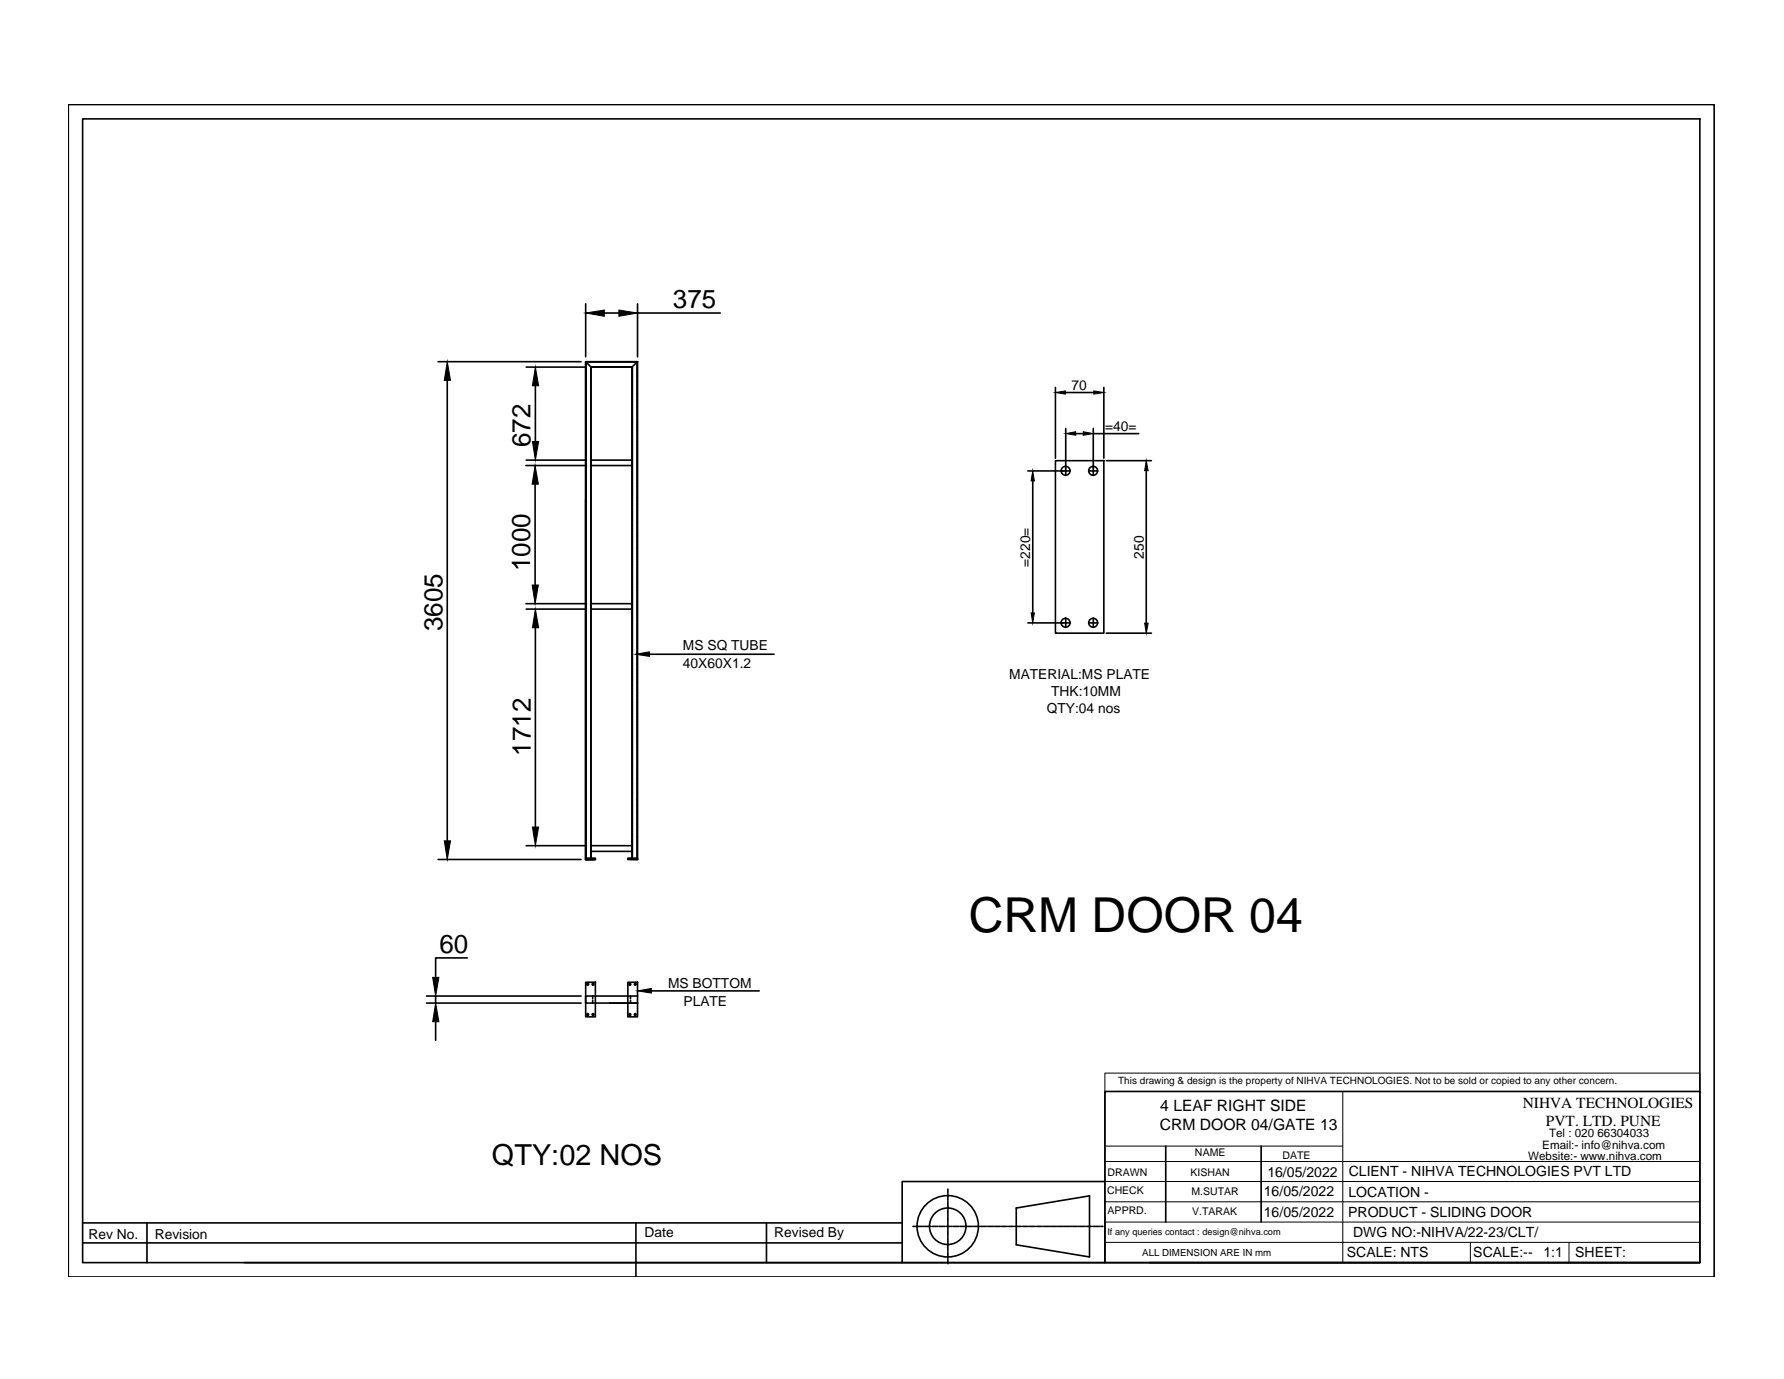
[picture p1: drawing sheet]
<svg xmlns="http://www.w3.org/2000/svg" width="279mm" height="216mm" viewBox="0 0 279 216" stroke-linecap="round" stroke-linejoin="round" font-family="sans-serif">
<!-- layer: 0 -->
<g fill="none" stroke="#000" stroke-width=".25">
<path d="M10.7 16.4h257.8v183.5h-257.8zM12.9 18.6h253.3v179.1h-253.3zM68.6 56.6h22.4M70 59.5v72.1M82.4 57.5h9.4M91.7 47.6v8.3M91.8 56.8v.2M91.8 57.1v.2M91.8 57.3v.2M91.8 57.6v.2M91.8 57.8v.2M91.8 58.1v.1"/>
<path d="M91.8 58.3v.2M91.8 58.6v.1M91.8 58.8v.2M91.8 59v.2M91.8 59.3v.2M91.8 59.5v.2M91.8 59.8v.1M91.9 56.7l-.1 .1M92 56.7h.1M92.2 56.7h.2M92.4 56.7h.2M92.5 57.6v.2"/>
<path d="M92.5 57.9v.1M92.5 58.1v.1M92.5 58.3v.2M92.5 58.6v.1M92.5 58.8v.2M92.5 59.1v.1M92.5 59.3v.2M92.5 59.5v.2M92.5 59.8v.2M92.6 57.5l-.9-.9v78h1.5h-1.5h1.1M92.6 57.5h6.4M92.6 57.5v76.9"/>
<path d="M92.7 56.7h.2M92.7 57.4l-.2 .1M92.8 57.4h.1M92.9 56.7h.2M93 57.4h.2M93.2 56.7h.1M93.2 57.4h.2M93.4 56.7h.2M93.5 57.4h.2M93.7 56.7h.1M93.8 57.4h.1M93.9 56.7h.2"/>
<path d="M94 57.4h.1M94.1 56.7h.2M94.2 57.4h.2M94.4 56.7h.2M94.5 57.4h.1M94.6 56.7h.2M94.6 49h2.3M94.7 57.4h.2M94.9 56.7h.1M95 57.4h.1M95.1 56.7h.2M95.2 57.4h.2"/>
<path d="M95.4 56.7h.1M95.4 57.4h.2M95.6 56.7h.2M95.7 57.4h.2M95.9 56.7h.1M96 57.4h.1M96.1 56.7h.2M96.2 57.4h.1M96.3 56.7h.2M96.4 57.4h.2M96.6 56.7h.2M96.7 57.4h.1"/>
<path d="M96.8 56.7h.2M96.9 57.4h.2M97.1 56.7h.1M97.1 57.4h.2M97.3 56.7h.2M97.4 57.4h.2M97.6 56.7h.1M97.6 57.4h.2M97.8 56.7h.1M97.9 57.4h.1M98 56.7h.2M98.1 57.4h.2"/>
<path d="M98.3 56.7h.2M98.4 57.4h.1M98.5 56.7h.2M98.6 57.4h.2M98.8 56.7h.1M98.9 57.4l.1 .1M99 57.5v76.9M99 56.7h.2M99 57.6v.2M99 57.9v.1M99 58.1v.1M99 58.3v.2"/>
<path d="M99 58.6v.1M99 58.8v.2M99 59.1v.1M99 59.3v.2M99 59.5v.2M99 59.8v.2M99.3 56.7h.1M99.5 56.7h.2M99.8 56.8v.2M99.8 57.1v.2M99.8 57.3v.2M99.8 57.6v.2"/>
<path d="M99.8 57.8v.2M99.8 58.1v.1M99.8 58.3v.2M99.8 58.6v.1M99.8 58.8v.2M99.8 59v.2M99.8 59.3v.2M99.8 59.5v.2M99.8 59.8v.1M99.9 56.6h-8.2v78M99.9 56.7l-.1 .1M99.9 47.6v8.3"/>
<path d="M99.9 56.6v78h-1.2M99.9 49h12.9M99.9 56.6l-.9 .9M82.4 72.9h9.4M82.4 72h9.4M83.8 75.8v15.8M83.8 60.4v8.7M91.7 78.2v56.4M91.8 60v.2M91.8 60.3v.1M91.8 60.5v.2M91.8 60.7v.2"/>
<path d="M91.8 61v.2M91.8 61.2v.2M91.8 61.5v.2M91.8 61.7v.2M91.8 62v.1M91.8 62.2v.2M91.8 62.5v.1M91.8 62.7v.2M91.8 62.9v.2M91.8 63.2v.2M91.8 63.4v.2M91.8 63.7v.1"/>
<path d="M91.8 63.9v.2M91.8 64.2v.1M91.8 64.4v.1M91.8 64.6v.2M91.8 64.9v.2M91.8 65.1v.2M91.8 65.4v.1M91.8 65.6v.2M91.8 65.9v.1M91.8 66.1v.2M91.8 66.4v.1M91.8 66.6v.1"/>
<path d="M91.8 66.8v.2M91.8 67.1v.2M91.8 67.3v.2M91.8 67.5v.2M91.8 67.8v.2M91.8 68.1v.1M91.8 68.3v.1M91.8 68.5v.2M91.8 68.8v.1M91.8 69v.2M91.8 69.3v.1M91.8 69.5v.2"/>
<path d="M91.8 69.8v.1M91.8 70v.2M91.8 70.3v.1M91.8 70.5v.1M91.8 70.7v.2M91.8 71v.1M91.8 71.2v.2M91.8 71.4v.2M91.8 71.7v.2M91.8 72v.1M91.8 72.2v.1M91.8 72.4v.2"/>
<path d="M91.8 72.7v.1M91.8 72.9v.2M91.8 73.2v.1M91.8 73.4v.2M91.8 73.6v.2M91.8 73.9v.2M91.8 74.2v.1M91.8 74.4v.1M91.8 74.6v.2M91.8 74.9v.1M91.8 75.1v.2M91.8 75.3v.2"/>
<path d="M91.8 75.6v.2M91.8 75.8v.2M91.8 76.1v.1M91.8 76.3v.2M91.8 76.6v.1M91.8 76.8v.2M91.8 77.1v.1M91.8 77.3v.2M91.8 77.5v.2M91.8 77.8v.2M91.8 78v.2M91.8 78.3v.1"/>
<path d="M91.8 78.5v.2M91.8 78.8v.1M91.8 79v.1M91.8 79.2v.2M91.8 79.5v.2M91.8 79.7v.2M91.8 80v.1M92.5 60.1v.1M92.5 60.3v.1M92.5 60.5v.2M92.5 60.8v.1M92.5 61v.2"/>
<path d="M92.5 61.2v.2M92.5 61.5v.2M92.5 61.8v.1M92.5 62v.1M92.5 62.2v.2M92.5 62.5v.1M92.5 62.7v.2M92.5 63v.1M92.5 63.2v.2M92.5 63.4v.2M92.5 63.7v.2M92.5 64v.1"/>
<path d="M92.5 64.2v.1M92.5 64.4v.2M92.5 64.7v.1M92.5 64.9v.2M92.5 65.1v.2M92.5 65.4v.2M92.5 65.6v.2M92.5 65.9v.1M92.5 66.1v.2M92.5 66.4v.1M92.5 66.6v.2M92.5 66.9v.1"/>
<path d="M92.5 67.1v.2M92.5 67.3v.2M92.5 67.6v.2M92.5 67.8v.2M92.5 68.1v.1M92.5 68.3v.2M92.5 68.6v.1M92.5 68.8v.1M92.5 69v.2M92.5 69.3v.2M92.5 69.5v.2M92.5 69.8v.1"/>
<path d="M92.5 70v.2M92.5 70.3v.1M92.5 70.5v.2M92.5 70.7v.2M92.5 71v.1M92.5 71.2v.2M92.5 71.5v.2M92.5 71.7v.2M92.5 72v.1M92.5 72.2v.2M92.5 72.5v.1M92.5 72.7v.1"/>
<path d="M92.5 72.9v.2M92.5 73.2v.1M92.5 73.4v.2M92.5 73.6v.2M92.5 73.9v.2M92.5 74.2v.1M92.5 74.4v.2M92.5 74.6v.2M92.5 74.9v.1M92.5 75.1v.2M92.5 75.4v.2M92.5 75.6v.2"/>
<path d="M92.5 75.8v.2M92.5 76.1v.2M92.5 76.4v.1M92.5 76.6v.1M92.5 76.8v.2M92.5 77.1v.1M92.5 77.3v.2M92.5 77.5v.2M92.5 77.8v.2M92.5 78v.2M92.5 78.3v.1M92.5 78.5v.2"/>
<path d="M92.5 78.8v.1M92.5 79v.2M92.5 79.3v.1M92.5 79.5v.2M92.5 79.7v.2M92.5 80v.2M92.6 72.9h6.4M92.6 72h6.4M99 60.1v.1M99 60.3v.1M99 60.5v.2M99 60.8v.1"/>
<path d="M99 61v.2M99 61.2v.2M99 61.5v.2M99 61.8v.1M99 62v.1M99 62.2v.2M99 62.5v.1M99 62.7v.2M99 63v.1M99 63.2v.2M99 63.4v.2M99 63.7v.2"/>
<path d="M99 64v.1M99 64.2v.1M99 64.4v.2M99 64.7v.1M99 64.9v.2M99 65.1v.2M99 65.4v.2M99 65.6v.2M99 65.9v.1M99 66.1v.2M99 66.4v.1M99 66.6v.2"/>
<path d="M99 66.9v.1M99 67.1v.2M99 67.3v.2M99 67.6v.2M99 67.8v.2M99 68.1v.1M99 68.3v.2M99 68.6v.1M99 68.8v.1M99 69v.2M99 69.3v.2M99 69.5v.2"/>
<path d="M99 69.8v.1M99 70v.2M99 70.3v.1M99 70.5v.2M99 70.7v.2M99 71v.1M99 71.2v.2M99 71.5v.2M99 71.7v.2M99 72v.1M99 72.2v.2M99 72.5v.1"/>
<path d="M99 72.7v.1M99 72.9v.2M99 73.2v.1M99 73.4v.2M99 73.6v.2M99 73.9v.2M99 74.2v.1M99 74.4v.2M99 74.6v.2M99 74.9v.1M99 75.1v.2M99 75.4v.2"/>
<path d="M99 75.6v.2M99 75.8v.2M99 76.1v.2M99 76.4v.1M99 76.6v.1M99 76.8v.2M99 77.1v.1M99 77.3v.2M99 77.5v.2M99 77.8v.2M99 78v.2M99 78.3v.1"/>
<path d="M99 78.5v.2M99 78.8v.1M99 79v.2M99 79.3v.1M99 79.5v.2M99 79.7v.2M99 80v.2M99.8 60v.2M99.8 60.3v.1M99.8 60.5v.2M99.8 60.7v.2M99.8 61v.2"/>
<path d="M99.8 61.2v.2M99.8 61.5v.2M99.8 61.7v.2M99.8 62v.1M99.8 62.2v.2M99.8 62.5v.1M99.8 62.7v.2M99.8 62.9v.2M99.8 63.2v.2M99.8 63.4v.2M99.8 63.7v.1M99.8 63.9v.2"/>
<path d="M99.8 64.2v.1M99.8 64.4v.1M99.8 64.6v.2M99.8 64.9v.2M99.8 65.1v.2M99.8 65.4v.1M99.8 65.6v.2M99.8 65.9v.1M99.8 66.1v.2M99.8 66.4v.1M99.8 66.6v.1M99.8 66.8v.2"/>
<path d="M99.8 67.1v.2M99.8 67.3v.2M99.8 67.5v.2M99.8 67.8v.2M99.8 68.1v.1M99.8 68.3v.1M99.8 68.5v.2M99.8 68.8v.1M99.8 69v.2M99.8 69.3v.1M99.8 69.5v.2M99.8 69.8v.1"/>
<path d="M99.8 70v.2M99.8 70.3v.1M99.8 70.5v.1M99.8 70.7v.2M99.8 71v.1M99.8 71.2v.2M99.8 71.4v.2M99.8 71.7v.2M99.8 72v.1M99.8 72.2v.1M99.8 72.4v.2M99.8 72.7v.1"/>
<path d="M99.8 72.9v.2M99.8 73.2v.1M99.8 73.4v.2M99.8 73.6v.2M99.8 73.9v.2M99.8 74.2v.1M99.8 74.4v.1M99.8 74.6v.2M99.8 74.9v.1M99.8 75.1v.2M99.8 75.3v.2M99.8 75.6v.2"/>
<path d="M99.8 75.8v.2M99.8 76.1v.1M99.8 76.3v.2M99.8 76.6v.1M99.8 76.8v.2M99.8 77.1v.1M99.8 77.3v.2M99.8 77.5v.2M99.8 77.8v.2M99.8 78v.2M99.8 78.3v.1M99.8 78.5v.2"/>
<path d="M99.8 78.8v.1M99.8 79v.1M99.8 79.2v.2M99.8 79.5v.2M99.8 79.7v.2M99.8 80v.1M161 73.7h5.8M161.7 75.3v20.7M165.3 72.1h7.6v27h-7.6zM165.3 60.6v11.1M166.8 73.7h.2M166.9 61.5h4.4"/>
<path d="M166.9 67.1v6.5M166.9 73.6v.2M166.9 73.9v.6M167 73.7h.6M168.5 67.9h1.2M170.5 73.7h.6M171.2 73.7h.1M171.2 67.1v6.5M171.2 73.6v.2M171.2 73.9v.6M171.2 67.9h7.1M171.4 73.7h.5"/>
<path d="M172.9 60.6v11.1M173.3 72.1h7M179.5 73.7v23.9M82.4 94.5h9.4M82.4 95.4h9.4M83.8 98.3v31.2M91.8 80.2v.2M91.8 80.5v.1M91.8 80.7v.2M91.8 80.9v.2M91.8 81.2v.2M91.8 81.4v.2"/>
<path d="M91.8 81.7v.2M91.8 81.9v.2M91.8 82.2v.1M91.8 82.4v.2M91.8 82.7v.1M91.8 82.9v.1M91.8 83.1v.2M91.8 83.4v.2M91.8 83.6v.2M91.8 83.8v.2M91.8 84.1v.2M91.8 84.4v.1"/>
<path d="M91.8 84.6v.2M91.8 84.8v.2M91.8 85.1v.1M91.8 85.3v.2M91.8 85.6v.2M91.8 85.8v.2M91.8 86v.2M91.8 86.3v.2M91.8 86.6v.1M91.8 86.8v.1M91.8 87v.2M91.8 87.3v.1"/>
<path d="M91.8 87.5v.2M91.8 87.7v.2M91.8 88v.2M91.8 88.3v.1M91.8 88.5v.1M91.8 88.7v.2M91.8 89v.1M91.8 89.2v.2M91.8 89.5v.1M91.8 89.7v.2M91.8 89.9v.2M91.8 90.2v.2"/>
<path d="M91.8 90.5v.1M91.8 90.7v.1M91.8 90.9v.2M91.8 91.2v.1M91.8 91.4v.2M91.8 91.6v.2M91.8 91.9v.2M91.8 92.1v.2M91.8 92.4v.1M91.8 92.6v.2M91.8 92.9v.1M91.8 93.1v.2"/>
<path d="M91.8 93.4v.1M91.8 93.6v.2M91.8 93.8v.2M91.8 94.1v.2M91.8 94.3v.2M91.8 94.6v.1M91.8 94.8v.2M91.8 95.1v.1M91.8 95.3v.1M91.8 95.5v.2M91.8 95.8v.2M91.8 96v.2"/>
<path d="M91.8 96.3v.1M91.8 96.5v.2M91.8 96.8v.1M91.8 97v.2M91.8 97.3v.1M91.8 97.5v.1M91.8 97.7v.2M91.8 98v.2M91.8 98.2v.2M91.8 98.5v.1M91.8 98.7v.2M91.8 99v.1"/>
<path d="M91.8 99.2v.1M91.8 99.4v.2M91.8 99.7v.2M91.8 99.9v.2M92.5 80.2v.2M92.5 80.5v.1M92.5 80.7v.2M92.5 81v.1M92.5 81.2v.2M92.5 81.4v.2M92.5 81.7v.2M92.5 81.9v.2"/>
<path d="M92.5 82.2v.1M92.5 82.4v.2M92.5 82.7v.1M92.5 82.9v.2M92.5 83.2v.1M92.5 83.4v.2M92.5 83.6v.2M92.5 83.9v.2M92.5 84.1v.2M92.5 84.4v.1M92.5 84.6v.2M92.5 84.9v.1"/>
<path d="M92.5 85.1v.1M92.5 85.3v.2M92.5 85.6v.2M92.5 85.8v.2M92.5 86.1v.1M92.5 86.3v.2M92.5 86.6v.1M92.5 86.8v.2M92.5 87.1v.1M92.5 87.3v.1M92.5 87.5v.2M92.5 87.8v.2"/>
<path d="M92.5 88v.2M92.5 88.3v.1M92.5 88.5v.2M92.5 88.8v.1M92.5 89v.1M92.5 89.2v.2M92.5 89.5v.1M92.5 89.7v.2M92.5 90v.1M92.5 90.2v.2M92.5 90.5v.1M92.5 90.7v.2"/>
<path d="M92.5 91v.1M92.5 91.2v.1M92.5 91.4v.2M92.5 91.7v.1M92.5 91.9v.2M92.5 92.1v.2M92.5 92.4v.2M92.5 92.7v.1M92.5 92.9v.1M92.5 93.1v.2M92.5 93.4v.1M92.5 93.6v.2"/>
<path d="M92.5 93.8v.2M92.5 94.1v.2M92.5 94.3v.2M92.5 94.6v.2M92.5 94.8v.2M92.5 95.1v.1M92.5 95.3v.2M92.5 95.6v.1M92.5 95.8v.2M92.5 96v.2M92.5 96.3v.2M92.5 96.5v.2"/>
<path d="M92.5 96.8v.1M92.5 97v.2M92.5 97.3v.1M92.5 97.5v.2M92.5 97.7v.2M92.5 98v.2M92.5 98.2v.2M92.5 98.5v.2M92.5 98.7v.2M92.5 99v.1M92.5 99.2v.2M92.5 99.5v.1"/>
<path d="M92.5 99.7v.2M92.5 99.9v.2M92.6 95.4h6.4M92.6 94.5h6.4M99 80.2v.2M99 80.5v.1M99 80.7v.2M99 81v.1M99 81.2v.2M99 81.4v.2M99 81.7v.2M99 81.9v.2"/>
<path d="M99 82.2v.1M99 82.4v.2M99 82.7v.1M99 82.9v.2M99 83.2v.1M99 83.4v.2M99 83.6v.2M99 83.9v.2M99 84.1v.2M99 84.4v.1M99 84.6v.2M99 84.9v.1"/>
<path d="M99 85.1v.1M99 85.3v.2M99 85.6v.2M99 85.8v.2M99 86.1v.1M99 86.3v.2M99 86.6v.1M99 86.8v.2M99 87.1v.1M99 87.3v.1M99 87.5v.2M99 87.8v.2"/>
<path d="M99 88v.2M99 88.3v.1M99 88.5v.2M99 88.8v.1M99 89v.1M99 89.2v.2M99 89.5v.1M99 89.7v.2M99 90v.1M99 90.2v.2M99 90.5v.1M99 90.7v.2"/>
<path d="M99 91v.1M99 91.2v.1M99 91.4v.2M99 91.7v.1M99 91.9v.2M99 92.1v.2M99 92.4v.2M99 92.7v.1M99 92.9v.1M99 93.1v.2M99 93.4v.1M99 93.6v.2"/>
<path d="M99 93.8v.2M99 94.1v.2M99 94.3v.2M99 94.6v.2M99 94.8v.2M99 95.1v.1M99 95.3v.2M99 95.6v.1M99 95.8v.2M99 96v.2M99 96.3v.2M99 96.5v.2"/>
<path d="M99 96.8v.1M99 97v.2M99 97.3v.1M99 97.5v.2M99 97.7v.2M99 98v.2M99 98.2v.2M99 98.5v.2M99 98.7v.2M99 99v.1M99 99.2v.2M99 99.5v.1"/>
<path d="M99 99.7v.2M99 99.9v.2M99.8 80.2v.2M99.8 80.5v.1M99.8 80.7v.2M99.8 80.9v.2M99.8 81.2v.2M99.8 81.4v.2M99.8 81.7v.2M99.8 81.9v.2M99.8 82.2v.1M99.8 82.4v.2"/>
<path d="M99.8 82.7v.1M99.8 82.9v.1M99.8 83.1v.2M99.8 83.4v.2M99.8 83.6v.2M99.8 83.8v.2M99.8 84.1v.2M99.8 84.4v.1M99.8 84.6v.2M99.8 84.8v.2M99.8 85.1v.1M99.8 85.3v.2"/>
<path d="M99.8 85.6v.2M99.8 85.8v.2M99.8 86v.2M99.8 86.3v.2M99.8 86.6v.1M99.8 86.8v.1M99.8 87v.2M99.8 87.3v.1M99.8 87.5v.2M99.8 87.7v.2M99.8 88v.2M99.8 88.3v.1"/>
<path d="M99.8 88.5v.1M99.8 88.7v.2M99.8 89v.1M99.8 89.2v.2M99.8 89.5v.1M99.8 89.7v.2M99.8 89.9v.2M99.8 90.2v.2M99.8 90.5v.1M99.8 90.7v.1M99.8 90.9v.2M99.8 91.2v.1"/>
<path d="M99.8 91.4v.2M99.8 91.6v.2M99.8 91.9v.2M99.8 92.1v.2M99.8 92.4v.1M99.8 92.6v.2M99.8 92.9v.1M99.8 93.1v.2M99.8 93.4v.1M99.8 93.6v.2M99.8 93.8v.2M99.8 94.1v.2"/>
<path d="M99.8 94.3v.2M99.8 94.6v.1M99.8 94.8v.2M99.8 95.1v.1M99.8 95.3v.1M99.8 95.5v.2M99.8 95.8v.2M99.8 96v.2M99.8 96.3v.1M99.8 96.5v.2M99.8 96.8v.1M99.8 97v.2"/>
<path d="M99.8 97.3v.1M99.8 97.5v.1M99.8 97.7v.2M99.8 98v.2M99.8 98.2v.2M99.8 98.5v.1M99.8 98.7v.2M99.8 99v.1M99.8 99.2v.1M99.8 99.4v.2M99.8 99.7v.2M99.8 99.9v.2"/>
<path d="M161 97.5h5.8M166.8 97.5h.2M166.9 96.8v.6M166.9 97.4v.2M166.9 97.6v.6M167 97.5h.6M170.5 97.5h.6M171.2 97.5h.1M171.2 96.8v.6M171.2 97.4v.2M171.2 97.6v.6M171.4 97.5h.5"/>
<path d="M173.3 99.1h7M91.8 100.2v.1M91.8 100.4v.2M91.8 100.7v.1M91.8 100.9v.2M91.8 101.2v.1M91.8 101.4v.1M91.8 101.6v.2M91.8 101.9v.2M91.8 102.1v.2M91.8 102.3v.2M91.8 102.6v.2"/>
<path d="M91.8 102.9v.1M91.8 103.1v.1M91.8 103.3v.2M91.8 103.6v.1M91.8 103.8v.2M91.8 104v.2M91.8 104.3v.2M91.8 104.5v.2M91.8 104.8v.2M91.8 105v.2M91.8 105.3v.1M91.8 105.5v.2"/>
<path d="M91.8 105.8v.1M91.8 106v.2M91.8 106.2v.2M91.8 106.5v.2M91.8 106.8v.1M91.8 107v.1M91.8 107.2v.2M91.8 107.5v.1M91.8 107.7v.2M91.8 107.9v.2M91.8 108.2v.2M91.8 108.4v.2"/>
<path d="M91.8 108.7v.2M91.8 108.9v.2M91.8 109.2v.1M91.8 109.4v.2M91.8 109.7v.1M91.8 109.9v.2M91.8 110.1v.2M91.8 110.4v.2M91.8 110.6v.2M91.8 110.9v.1M91.8 111.1v.2M91.8 111.4v.1"/>
<path d="M91.8 111.6v.1M91.8 111.8v.2M91.8 112.1v.2M91.8 112.3v.2M91.8 112.6v.1M91.8 112.8v.2M91.8 113.1v.1M91.8 113.3v.2M91.8 113.6v.1M91.8 113.8v.1M91.8 114v.2M91.8 114.3v.2"/>
<path d="M91.8 114.5v.2M91.8 114.8v.1M91.8 115v.2M91.8 115.3v.1M91.8 115.5v.1M91.8 115.7v.2M91.8 116v.1M91.8 116.2v.2M91.8 116.5v.1M91.8 116.7v.2M91.8 117v.1M91.8 117.2v.2"/>
<path d="M91.8 117.5v.1M91.8 117.7v.1M91.8 117.9v.2M91.8 118.2v.1M91.8 118.4v.2M91.8 118.6v.2M91.8 118.9v.2M91.8 119.2v.1M91.8 119.4v.1M91.8 119.6v.2M91.8 119.9v.1M92.5 100.2v.2"/>
<path d="M92.5 100.4v.2M92.5 100.7v.1M92.5 100.9v.2M92.5 101.2v.1M92.5 101.4v.1M92.5 101.6v.2M92.5 101.9v.2M92.5 102.1v.2M92.5 102.4v.1M92.5 102.6v.2M92.5 102.9v.1M92.5 103.1v.2"/>
<path d="M92.5 103.4v.1M92.5 103.6v.1M92.5 103.8v.2M92.5 104.1v.2M92.5 104.3v.2M92.5 104.5v.2M92.5 104.8v.2M92.5 105.1v.1M92.5 105.3v.1M92.5 105.5v.2M92.5 105.8v.1M92.5 106v.2"/>
<path d="M92.5 106.3v.1M92.5 106.5v.2M92.5 106.8v.1M92.5 107v.2M92.5 107.3v.1M92.5 107.5v.1M92.5 107.7v.2M92.5 108v.1M92.5 108.2v.2M92.5 108.4v.2M92.5 108.7v.2M92.5 109v.1"/>
<path d="M92.5 109.2v.1M92.5 109.4v.2M92.5 109.7v.1M92.5 109.9v.2M92.5 110.2v.1M92.5 110.4v.2M92.5 110.6v.2M92.5 110.9v.2M92.5 111.2v.1M92.5 111.4v.1M92.5 111.6v.2M92.5 111.9v.1"/>
<path d="M92.5 112.1v.2M92.5 112.3v.2M92.5 112.6v.2M92.5 112.8v.2M92.5 113.1v.1M92.5 113.3v.2M92.5 113.6v.1M92.5 113.8v.2M92.5 114v.2M92.5 114.3v.2M92.5 114.5v.2M92.5 114.8v.2"/>
<path d="M92.5 115v.2M92.5 115.3v.1M92.5 115.5v.2M92.5 115.8v.1M92.5 116v.1M92.5 116.2v.2M92.5 116.5v.2M92.5 116.7v.2M92.5 117v.1M92.5 117.2v.2M92.5 117.5v.1M92.5 117.7v.2"/>
<path d="M92.5 117.9v.2M92.5 118.2v.1M92.5 118.4v.2M92.5 118.7v.2M92.5 118.9v.2M92.5 119.2v.1M92.5 119.4v.2M92.5 119.7v.1M92.5 119.9v.1M99 100.2v.2M99 100.4v.2M99 100.7v.1"/>
<path d="M99 100.9v.2M99 101.2v.1M99 101.4v.1M99 101.6v.2M99 101.9v.2M99 102.1v.2M99 102.4v.1M99 102.6v.2M99 102.9v.1M99 103.1v.2M99 103.4v.1M99 103.6v.1"/>
<path d="M99 103.8v.2M99 104.1v.2M99 104.3v.2M99 104.5v.2M99 104.8v.2M99 105.1v.1M99 105.3v.1M99 105.5v.2M99 105.8v.1M99 106v.2M99 106.3v.1M99 106.5v.2"/>
<path d="M99 106.8v.1M99 107v.2M99 107.3v.1M99 107.5v.1M99 107.7v.2M99 108v.1M99 108.2v.2M99 108.4v.2M99 108.7v.2M99 109v.1M99 109.2v.1M99 109.4v.2"/>
<path d="M99 109.7v.1M99 109.9v.2M99 110.2v.1M99 110.4v.2M99 110.6v.2M99 110.9v.2M99 111.2v.1M99 111.4v.1M99 111.6v.2M99 111.9v.1M99 112.1v.2M99 112.3v.2"/>
<path d="M99 112.6v.2M99 112.8v.2M99 113.1v.1M99 113.3v.2M99 113.6v.1M99 113.8v.2M99 114v.2M99 114.3v.2M99 114.5v.2M99 114.8v.2M99 115v.2M99 115.3v.1"/>
<path d="M99 115.5v.2M99 115.8v.1M99 116v.1M99 116.2v.2M99 116.5v.2M99 116.7v.2M99 117v.1M99 117.2v.2M99 117.5v.1M99 117.7v.2M99 117.9v.2M99 118.2v.1"/>
<path d="M99 118.4v.2M99 118.7v.2M99 118.9v.2M99 119.2v.1M99 119.4v.2M99 119.7v.1M99 119.9v.1M99.8 100.2v.1M99.8 100.4v.2M99.8 100.7v.1M99.8 100.9v.2M99.8 101.2v.1"/>
<path d="M99.8 101.4v.1M99.8 101.6v.2M99.8 101.9v.2M99.8 102.1v.2M99.8 102.3v.2M99.8 102.6v.2M99.8 102.9v.1M99.8 103.1v.1M99.8 103.3v.2M99.8 103.6v.1M99.8 103.8v.2M99.8 104v.2"/>
<path d="M99.8 104.3v.2M99.8 104.5v.2M99.8 104.8v.2M99.8 105v.2M99.8 105.3v.1M99.8 105.5v.2M99.8 105.8v.1M99.8 106v.2M99.8 106.2v.2M99.8 106.5v.2M99.8 106.8v.1M99.8 107v.1"/>
<path d="M99.8 107.2v.2M99.8 107.5v.1M99.8 107.7v.2M99.8 107.9v.2M99.8 108.2v.2M99.8 108.4v.2M99.8 108.7v.2M99.8 108.9v.2M99.8 109.2v.1M99.8 109.4v.2M99.8 109.7v.1M99.8 109.9v.2"/>
<path d="M99.8 110.1v.2M99.8 110.4v.2M99.8 110.6v.2M99.8 110.9v.1M99.8 111.1v.2M99.8 111.4v.1M99.8 111.6v.1M99.8 111.8v.2M99.8 112.1v.2M99.8 112.3v.2M99.8 112.6v.1M99.8 112.8v.2"/>
<path d="M99.8 113.1v.1M99.8 113.3v.2M99.8 113.6v.1M99.8 113.8v.1M99.8 114v.2M99.8 114.3v.2M99.8 114.5v.2M99.8 114.8v.1M99.8 115v.2M99.8 115.3v.1M99.8 115.5v.1M99.8 115.7v.2"/>
<path d="M99.8 116v.1M99.8 116.2v.2M99.8 116.5v.1M99.8 116.7v.2M99.8 117v.1M99.8 117.2v.2M99.8 117.5v.1M99.8 117.7v.1M99.8 117.9v.2M99.8 118.2v.1M99.8 118.4v.2M99.8 118.6v.2"/>
<path d="M99.8 118.9v.2M99.8 119.2v.1M99.8 119.4v.1M99.8 119.6v.2M99.8 119.9v.1M101.7 102.4h19.5M68.6 134.6h22.4M82.4 132.4h9.4M91.7 134.4h1.5v.2h-1.5zM91.8 120.1v.2M91.8 120.4v.1M91.8 120.6v.2"/>
<path d="M91.8 120.8v.2M91.8 121.1v.2M91.8 121.4v.1M91.8 121.6v.1M91.8 121.8v.2M91.8 122.1v.1M91.8 122.3v.2M91.8 122.5v.2M91.8 122.8v.2M91.8 123v.2M91.8 123.3v.1M91.8 123.5v.2"/>
<path d="M91.8 123.8v.1M91.8 124v.2M91.8 124.3v.1M91.8 124.5v.2M91.8 124.7v.2M91.8 125v.2M91.8 125.2v.2M91.8 125.5v.1M91.8 125.7v.2M91.8 126v.1M91.8 126.2v.2M91.8 126.4v.2"/>
<path d="M91.8 126.7v.2M91.8 126.9v.2M91.8 127.2v.1M91.8 127.4v.2M91.8 127.7v.1M91.8 127.9v.2M91.8 128.1v.2M91.8 128.4v.2M91.8 128.6v.2M91.8 128.9v.2M91.8 129.1v.2M91.8 129.4v.1"/>
<path d="M91.8 129.6v.2M91.8 129.9v.1M91.8 130.1v.1M91.8 130.3v.2M91.8 130.6v.2M91.8 130.8v.2M91.8 131v.2M91.8 131.3v.2M91.8 131.6v.1M91.8 131.8v.2M91.8 132v.2M91.8 132.3v.1"/>
<path d="M91.8 132.5v.2M91.8 132.8v.1M91.8 133v.2M91.8 133.3v.1M91.8 133.5v.2M91.8 133.8v.1M91.8 134v.1M91.8 134.2v.2M91.8 134.5v.1M92.5 120.1v.2M92.5 120.4v.2M92.5 120.6v.2"/>
<path d="M92.5 120.8v.2M92.5 121.1v.2M92.5 121.4v.1M92.5 121.6v.1M92.5 121.8v.2M92.5 122.1v.1M92.5 122.3v.2M92.5 122.6v.1M92.5 122.8v.2M92.5 123v.2M92.5 123.3v.2M92.5 123.6v.1"/>
<path d="M92.5 123.8v.1M92.5 124v.2M92.5 124.3v.1M92.5 124.5v.2M92.5 124.7v.2M92.5 125v.2M92.5 125.3v.1M92.5 125.5v.1M92.5 125.7v.2M92.5 126v.1M92.5 126.2v.2M92.5 126.5v.1"/>
<path d="M92.5 126.7v.2M92.5 126.9v.2M92.5 127.2v.2M92.5 127.5v.1M92.5 127.7v.1M92.5 127.9v.2M92.5 128.2v.1M92.5 128.4v.2M92.5 128.6v.2M92.5 128.9v.2M92.5 129.1v.2M92.5 129.4v.1"/>
<path d="M92.5 129.6v.2M92.5 129.9v.1M92.5 130.1v.2M92.5 130.4v.1M92.5 130.6v.2M92.5 130.8v.2M92.5 131.1v.2M92.5 131.3v.2M92.5 131.6v.1M92.5 131.8v.2M92.5 132.1v.1M92.5 132.3v.1"/>
<path d="M92.5 132.5v.2M92.5 132.8v.2M92.5 133v.2M92.5 133.3v.1M92.5 133.5v.2M92.5 133.8v.1M92.5 134v.2M92.5 134.3v.1M92.6 133.3h6.4M92.6 132.4h6.4M98.3 134.4h1.6v.2h-1.6zM99 120.1v.2"/>
<path d="M99 120.4v.2M99 120.6v.2M99 120.8v.2M99 121.1v.2M99 121.4v.1M99 121.6v.1M99 121.8v.2M99 122.1v.1M99 122.3v.2M99 122.6v.1M99 122.8v.2M99 123v.2"/>
<path d="M99 123.3v.2M99 123.6v.1M99 123.8v.1M99 124v.2M99 124.3v.1M99 124.5v.2M99 124.7v.2M99 125v.2M99 125.3v.1M99 125.5v.1M99 125.7v.2M99 126v.1"/>
<path d="M99 126.2v.2M99 126.5v.1M99 126.7v.2M99 126.9v.2M99 127.2v.2M99 127.5v.1M99 127.7v.1M99 127.9v.2M99 128.2v.1M99 128.4v.2M99 128.6v.2M99 128.9v.2"/>
<path d="M99 129.1v.2M99 129.4v.1M99 129.6v.2M99 129.9v.1M99 130.1v.2M99 130.4v.1M99 130.6v.2M99 130.8v.2M99 131.1v.2M99 131.3v.2M99 131.6v.1M99 131.8v.2"/>
<path d="M99 132.1v.1M99 132.3v.1M99 132.5v.2M99 132.8v.2M99 133v.2M99 133.3v.1M99 133.5v.2M99 133.8v.1M99 134v.2M99 134.3v.1M99.8 120.1v.2M99.8 120.4v.1"/>
<path d="M99.8 120.6v.2M99.8 120.8v.2M99.8 121.1v.2M99.8 121.4v.1M99.8 121.6v.1M99.8 121.8v.2M99.8 122.1v.1M99.8 122.3v.2M99.8 122.5v.2M99.8 122.8v.2M99.8 123v.2M99.8 123.3v.1"/>
<path d="M99.8 123.5v.2M99.8 123.8v.1M99.8 124v.2M99.8 124.3v.1M99.8 124.5v.2M99.8 124.7v.2M99.8 125v.2M99.8 125.2v.2M99.8 125.5v.1M99.8 125.7v.2M99.8 126v.1M99.8 126.2v.2"/>
<path d="M99.8 126.4v.2M99.8 126.7v.2M99.8 126.9v.2M99.8 127.2v.1M99.8 127.4v.2M99.8 127.7v.1M99.8 127.9v.2M99.8 128.1v.2M99.8 128.4v.2M99.8 128.6v.2M99.8 128.9v.2M99.8 129.1v.2"/>
<path d="M99.8 129.4v.1M99.8 129.6v.2M99.8 129.9v.1M99.8 130.1v.1M99.8 130.3v.2M99.8 130.6v.2M99.8 130.8v.2M99.8 131v.2M99.8 131.3v.2M99.8 131.6v.1M99.8 131.8v.2M99.8 132v.2"/>
<path d="M99.8 132.3v.1M99.8 132.5v.2M99.8 132.8v.1M99.8 133v.2M99.8 133.3v.1M99.8 133.5v.2M99.8 133.8v.1M99.8 134v.1M99.8 134.2v.2M99.8 134.5v.1M66.8 155.9h24.2M66.8 157h24.2"/>
<path d="M68.2 155.9v1.1M68.2 160v2.9M73.2 150h-5v3M91.7 153.8h1.5v5.4h-1.5zM92.8 155.9v.5M92.8 156.6v.4M98.3 153.8h1.6v5.4h-1.6zM98.7 155.9v.5M98.7 156.6v.4M99.9 155.9h-8.2v1.1h8.2h-4.4M102 155.1h16.9M173 170.9h93.2v26.8h-93.2z"/>
<path d="M182.6 179.4v11.9M197.5 179.4v11.9M12.9 191.5h128.4M12.9 194.6h128.4M23 191.5v6.2M99.6 191.5v8.4M120 191.5v6.2M141.3 197.7h31.7M143 192h.4M143.5 192h.2M143.8 192h.7M144.6 192h.2"/>
<path d="M144.9 192h.7M145.7 192h.1M146 192h.7M146.8 192h.1M147.1 192h.7M147.9 192h.1M148.2 192h.7M148.4 186.2v.6M148.4 187v.1M148.4 187.3v.6M148.4 188.1v.1M148.4 188.4v.6"/>
<path d="M148.4 189.2v.1M148.4 189.5v.6M148.4 190.3v.1M148.4 190.6v.6M148.4 191.4v.1M148.4 191.7v.6M148.4 192.5v.1M148.4 192.8v.6M148.4 193.6v.1M148.4 193.9v.6M148.4 194.7v.1M148.4 195v.7"/>
<path d="M148.4 195.8v.1M148.4 196.1v.7M148.4 196.9v.1M148.4 197.2v.7M149 192h.1M149.3 192h.7M150.1 192h.1M150.4 192h.7M151.2 192h.1M151.5 192h.7M152.3 192h.1M152.6 192h.7"/>
<path d="M153.4 192h.1M153.7 192h.7M154.5 192h.1M154.8 192h.7M155.6 192h.1M155.9 192h.7M156.7 192h.1M157 192h.6M157.8 192h.1M158.1 192h.6M158.9 192h.1M159.2 189.1l11.4-1.9v9.6l-11.4-1.9z"/>
<path d="M159.2 192h.6M160 192h.1M160.3 192h.6M161.1 192h.1M161.4 192h.6M162.2 192h.1M162.5 192h.6M163.3 192h.1M163.6 192h.6M164.4 192h.1M164.7 192h.6M165.5 192h.1"/>
<path d="M165.8 192h.6M166.6 192h.1M166.9 192h.6M167.7 192h.1M168 192h.6M168.8 192h.1M169.1 192h.6M169.9 192h.1M170.2 192h.6M171 192h.1M171.3 192h.6M172.1 192h.1"/>
<path d="M172.4 192h.3M173 185h-31.7v12.7h-103M180.1 197.7h86.1"/>
<circle cx="166.9" cy="73.7" r=".7"/>
<circle cx="171.2" cy="73.7" r=".7"/>
<circle cx="166.9" cy="97.5" r=".7"/>
<circle cx="171.2" cy="97.5" r=".7"/>
<circle cx="92" cy="158.8" r=".15"/>
<circle cx="92" cy="154.1" r=".15"/>
<circle cx="92.9" cy="154.1" r=".15"/>
<circle cx="92.9" cy="158.8" r=".15"/>
<circle cx="98.6" cy="158.8" r=".15"/>
<circle cx="98.6" cy="154.1" r=".15"/>
<circle cx="99.5" cy="154.1" r=".15"/>
<circle cx="99.5" cy="158.8" r=".15"/>
<circle cx="148.4" cy="192" r="2.86"/>
<circle cx="148.4" cy="192" r="4.8"/>
</g>
<g fill="#000" stroke="#000" stroke-width=".16">
<path d="M70 56.6l.6 2.9h-1zM91.7 49l2.9-.5v1zM96.9 48.5l3 .5-3 .5zM83.8 72.9l.5 2.9h-1zM83.8 57.5l.6 2.9h-1zM83.4 69.1h1l-.6 2.9zM161.7 73.7l.3 1.6h-.5zM165.3 61.5l1.6-.3v.5zM166.9 67.9l1.6-.3v.5zM169.7 67.6l1.5 .3-1.5 .2zM171.3 61.2l1.6 .3-1.6 .2zM179.5 72.1l.3 1.6h-.5z"/>
<path d="M83.3 91.6h1l-.5 2.9zM83.8 95.4l.6 2.9h-1zM161.5 96h.5l-.3 1.5zM179.3 97.6h.5l-.3 1.5zM99.6 102.4l2.1-.3v.7zM69.6 131.6h1l-.6 3zM83.4 129.5h1l-.6 2.9zM68.2 157l.5 3h-.9zM67.8 153h.9l-.5 2.9zM99.9 155.1l2.1-.3v.7z"/>
</g>
<path d="M173 168h93.2v2.9h-93.2zM173 170.9v26.8M173 179.4h37.3M174.6 170.9h91.6M210.3 170.9v26.8M173 191.3h93.2M173 188.2h93.2M173 185h93.2M173 181.8h93.2M173 194.5h93.2M230.3 194.5v3.2M245.7 194.5v3.2" fill="none" stroke="#000" stroke-width=".16"/>
<text font-size="7.5" x="151.7" y="146">CRM DOOR 04</text>
<text font-size="4.5" x="77" y="182.4">QTY:02 NOS</text>
<g font-size="4.1">
<text x="105.4" y="48.2">375</text>
<text x="83.1" y="70" transform="rotate(-90 83.1 70)">672</text>
<text x="83" y="89.4" transform="rotate(-90 83 89.4)">1000</text>
<text x="69.3" y="98.8" transform="rotate(-90 69.3 98.8)">3605</text>
<text x="83.1" y="118.3" transform="rotate(-90 83.1 118.3)">1712</text>
<text x="68.8" y="149.2">60</text>
</g>
<g font-size="2.5">
<text x="181.7" y="173.9">4 LEAF RIGHT SIDE</text>
<text x="181.6" y="176.9">CRM DOOR 04/GATE 13</text>
</g>
<g font-size="2.4">
<text x="238.5" y="173.5">NIHVA TECHNOLOGIES</text>
<text x="242.1" y="176.2">PVT. LTD. PUNE</text>
</g>
<g font-size="2.2">
<text x="167.8" y="61">70</text>
<text x="173.1" y="67.5">=40=</text>
<text x="161.3" y="88.7" transform="rotate(-90 161.3 88.7)">=220=</text>
<text x="179.1" y="87.4" transform="rotate(-90 179.1 87.4)">250</text>
<text x="107" y="101.8">MS SQ TUBE</text>
<text x="107" y="104.6">40X60X1.2</text>
<text x="158.1" y="106.3">MATERIAL:MS PLATE</text>
<text x="163.9" y="111.6">QTY:04 nos</text>
<text x="164.6" y="109">THK:10MM</text>
<text x="104.6" y="154.6">MS BOTTOM</text>
<text x="107" y="157.5">PLATE</text>
<text x="198.5" y="184.3">16/05/2022</text>
<text x="211.2" y="184.2">CLIENT - NIHVA TECHNOLOGIES PVT LTD</text>
<text x="197.9" y="187.2">16/05/2022</text>
<text x="197.9" y="190.5">16/05/2022</text>
<text x="211.1" y="190.5">PRODUCT - SLIDING DOOR</text>
<text x="211.2" y="187.4">LOCATION -</text>
<text x="13.9" y="194">Rev No.</text>
<text x="24.2" y="194">Revision</text>
<text x="101" y="193.7">Date</text>
<text x="121.3" y="193.7">Revised By</text>
<text x="210.9" y="196.8">SCALE: NTS</text>
<text x="211.9" y="193.7">DWG NO:-NIHVA/22-23/CLT/</text>
<text x="230.7" y="196.8">SCALE:--</text>
<text x="241.7" y="196.8">1:1</text>
<text x="246.7" y="196.8">SHEET:</text>
</g>
<g font-size="1.8">
<text x="241.5" y="179.9">Email:- info@nihva.com</text>
<text x="242.6" y="178.1">Tel : 020 66304033</text>
<text x="239.3" y="181.6">Website:- www.nihva.com</text>
</g>
<g font-size="1.7">
<text x="173.5" y="184.1">DRAWN</text>
<text x="186.5" y="184.1">KISHAN</text>
<text x="187.1" y="181">NAME</text>
<text x="200.9" y="181.4">DATE</text>
<text x="173.4" y="186.9">CHECK</text>
<text x="173.5" y="190">APPRD.</text>
<text x="186.6" y="187.1">M.SUTAR</text>
<text x="186.7" y="190.2">V.TARAK</text>
</g>
<text font-size="1.6" x="175.1" y="169.8">This drawing &amp; design is the property of NIHVA TECHNOLOGIES. Not to be sold or copied to any other concern.</text>
<text font-size="1.5" x="178.9" y="196.6">ALL DIMENSION ARE IN mm</text>
<text font-size="1.4" x="173.4" y="193.3">If any queries contact : design@nihva.com</text>
</svg>
